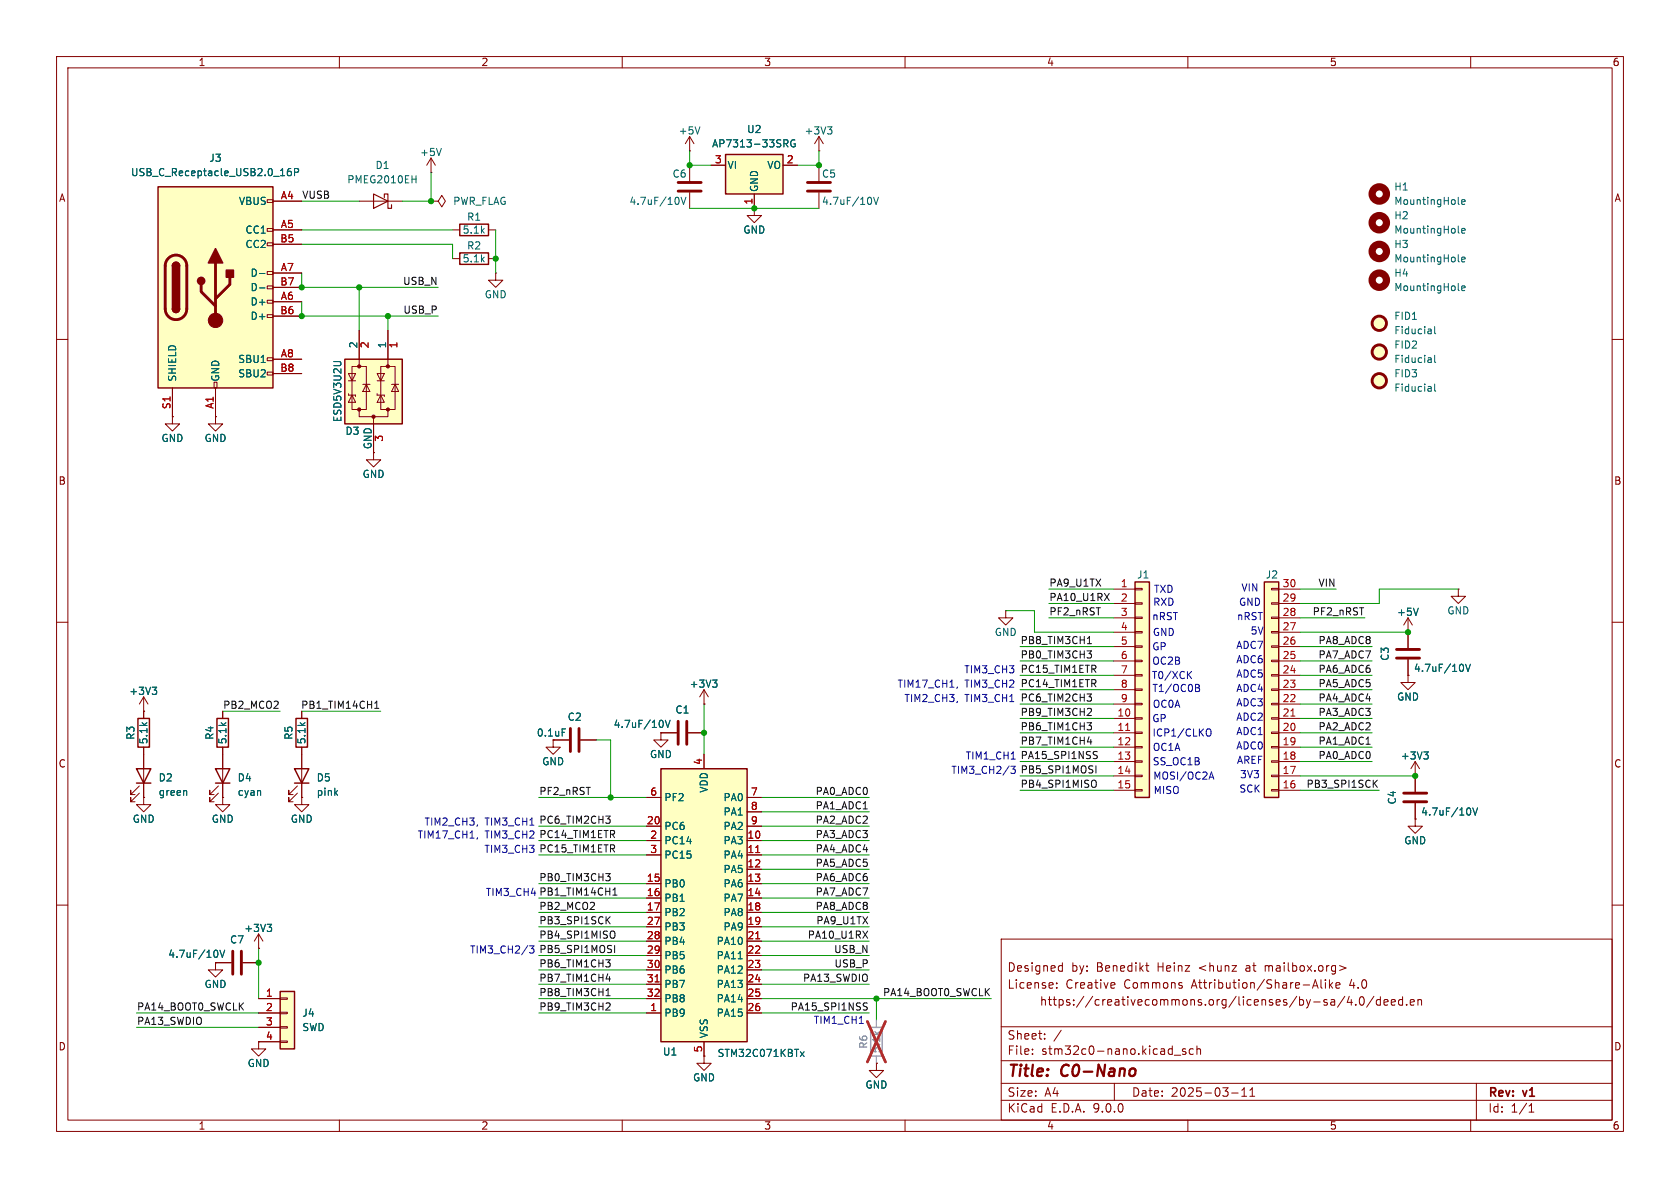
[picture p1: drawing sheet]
<svg xmlns="http://www.w3.org/2000/svg" width="297mm" height="210mm" viewBox="0 0 297 210" stroke-linecap="round" stroke-linejoin="round" font-family="sans-serif">
<g fill="none" stroke="#840000" stroke-width=".18">
<path d="M10 10h277v190h-277zM12 12h273v186h-273zM60 10v2M110 10v2M160 10v2M210 10v2M260 10v2M63.5 35.6h7.6M76.2 30.5h.1M76.2 35.6h1.3l.6-1.1 .6 1.1-.6 1-.6-1M76.2 35.6h.1M76.2 27.9l-.8 1.3"/>
<path d="M76.2 27.9l.8 1.3M76.2 27.9v2.6M121.9 29.2v2.8M121.9 34v2.8M87.6 48.3v1.2h1.3l-1.3 1.3-1.2-1.3h1.2M87.6 48.3h.1M10 60h2M285 60h2M10 110h2M285 110h2M24.6 138.9l-1.5 1.6v-.8v.8h.8M25.4 125.7h.1"/>
<path d="M25.4 123.2v3.8M25.4 132.1v8.9M25.4 123.2l-.8 1.3M25.4 123.2l.8 1.3M116.8 129.5v1.3h1.3l-1.3 1.3-1.2-1.3h1.2M116.8 129.5h.1M116.8 129.5h2.8M121.7 129.5h2.8M124.5 124.5h.1M124.5 121.9l-.8 1.3M124.5 121.9l.7 1.3M124.5 121.9v2.6"/>
<path d="M24.6 140.2l-1.5 1.5v-.7v.7h.8M25.4 141v1.2h1.3l-1.3 1.3-1.3-1.3h1.3M25.4 141h.1M10 160h2M38.1 170.2v1.3h1.3l-1.3 1.2-1.3-1.2h1.3M38.1 170.2h.1M38.1 170.2h2.8M42.9 170.2h2.8M45.7 167.6h.1M45.7 165.1l-.7 1.3M45.7 165.1l.8 1.3M45.7 165.1v2.5"/>
<path d="M177 166h108v32h-108zM186.8 174.6v.1M186.8 173.8v.1M187.4 170.7l.4 .1M187.8 170.2v1.5M187.8 171.6l-.4 .1M196.6 173.7l.4 .1 .1 .3-.7 .1M197 174.6l-.4 .1M202.5 170.7h.6M202.7 170.2v1.3l.4 .2M208.8 174.2l.2 .2-.2 .3M208.8 173.7l.2 .1"/>
<path d="M232 174.7l.5-1.5 .5 1.5M232.2 174.3h.7M233.5 173.2v1.3l.2 .2M234.3 173.2v.1M234.3 173.7v1M235 173.2v1.5M235.2 174.1l.4 .6M235.6 173.7l-.6 .6M236.2 174.2l.7-.1-.1-.3-.4-.1-.2 .2v.7h.6M236.8 170.7l1.2 .4-1.2 .5M237.7 176.1l-1.2 2M238.5 176.1l-.3 1.1h.9"/>
<path d="M238.9 176.7v1M239.7 177.6v.1M240.5 176.3l.2-.1a.81 .81 0 0 1 .6 .6 .81 .81 0 0 1-.3 .8l-.2 .1a.81 .81 0 0 1-.3-1.4zM242.9 176.1l-1.3 2M244 176.8l-.4-.1-.3 .3v.4l.2 .2h.5M244 176.2v1.5M244.7 177.2l.7-.1-.1-.3-.4-.1-.2 .2v.7h.6M246 177.2l.7-.1-.1-.3-.4-.1-.2 .2v.7h.6M248 176.8l-.5-.1-.3 .3v.4l.2 .2h.6M248 176.2v1.5M248.7 177.6v.1M249.3 177.2l.7-.1v-.3l-.5-.1-.2 .2 .1 .7h.6"/>
<path d="M250.7 176.8l.2-.1 .3 .1 .1 .9M250.7 176.7v1M285 160h2M60 198v2M110 198v2M160 198v2M177 194.5h108M177 191.5h108M177 187.5h108M177 181.5h108M182.5 186.3v.1M182.5 185.5v.1"/>
<path d="M184.7 183.6v.1M184.7 182.8v.1M187.6 182.1l-1.3 2M197 191.5v3M207.6 186.5h1.1M209.6 185.5l-.4-.1-.2 .2 .1 .2 .5 .2v.3h-.6M210 198v2M211 185.5l-.5-.1-.3 .3v.4l.2 .2h.6M211.6 185.5l.2-.1 .4 .1v.9M211.6 184.9v1.5M217.7 193.2h1.2M219.5 193.8h.9"/>
<path d="M219.5 192.7l.5-.4v1.5M221 193.8h.8M221 192.7l.4-.4v1.5M260 198v2M261 191.5v6.5M270.3 196.6h.9M270.3 195.5l.4-.4v1.5"/>
</g>
<path d="M200.1 188.9h.3l.3 .2v.7a.62 .62 0 0 1-.7 .4" fill="none" stroke="#840000" stroke-width=".4"/>
<g fill="none" stroke="#006464" stroke-width=".18">
<path d="M72.8 31.7h.8M73.6 31.1v1.2M78 26.2l-.4 1.3M119.9 34.9l.2 .5-.2 .7M120.4 34.9l.4 1.2 .5-1.2M26.9 121.5h.8l-.4 .5M27.5 122l.2 .2v.3l-.2 .3M32.9 139.8l.1 .8M117.1 127.4l.2 .4-.2 .7M117.6 127.3l.4 1.3 .5-1.3M126 120.2h.8l-.5 .5M126.5 120.7l.3 .2v.3l-.3 .3"/>
<path d="M38.3 168l.2 .4-.2 .8M38.9 168l.4 1.2 .4-1.2M47.2 163.4h.8l-.4 .5M47.8 163.9l.2 .2v.3l-.2 .3"/>
</g>
<path d="M24.1 135.9h2.6l-1.3 2.5zM24.1 138.4h2.6M24.4 127h2v5.1h-2z" fill="none" stroke="#840000" stroke-width=".25"/>
<path d="M66 34.3l2.6 1.3-2.6 1.2zM67.9 34.9v-.6h.7v2.5h.6v-.6" fill="none" stroke="#840000" stroke-width=".2"/>
<path d="M119.9 33.8h4.1M119.9 32.3h4.1M119.9 127.5v4.1M121.4 127.5v4.1M41.1 168.1v4.1M42.7 168.1v4.1" fill="none" stroke="#840000" stroke-width=".51"/>
<path d="M200.7 102.9h2.5v38.1h-2.5z" fill="#ffffc2"/>
<path d="M81.3 44.7h5.1v2h-5.1zM200.7 102.9h2.5v38.1h-2.5z" fill="none" stroke="#840000" stroke-width=".25"/>
<g fill="none" stroke="#840000" stroke-width=".18">
<path d="M133.3 36.8v1.3h1.3l-1.3 1.3-1.2-1.3h1.2M133.3 36.8h.1M80 45.7h1.3M86.4 45.7h1.2M196.8 104.1h3.9M196.8 106.7h3.9M196.8 109.2h3.9M196.8 111.8h3.9M196.8 114.3h3.9M196.8 116.8h3.9M196.8 119.4h3.9M200.7 104h1.2v.3h-1.2z"/>
<path d="M200.7 106.6h1.2v.2h-1.2zM200.7 109.1h1.2v.2h-1.2zM200.7 111.6h1.2v.3h-1.2zM200.7 114.2h1.2v.2h-1.2zM200.7 116.7h1.2v.3h-1.2zM200.7 119.3h1.2v.2h-1.2zM97.8 130.8h2.8M102.6 130.8h2.8M196.8 121.9h3.9M196.8 124.5h3.9M196.8 127h3.9M196.8 129.5h3.9"/>
<path d="M196.8 132.1h3.9M196.8 134.6h3.9M196.8 137.2h3.9M196.8 139.7h3.9M200.7 121.8h1.2v.2h-1.2zM200.7 124.3h1.2v.3h-1.2zM200.7 126.9h1.2v.2h-1.2zM200.7 129.4h1.2v.3h-1.2zM200.7 132h1.2v.2h-1.2zM200.7 134.5h1.2v.2h-1.2zM200.7 137h1.2v.3h-1.2zM200.7 139.6h1.2v.2h-1.2z"/>
</g>
<path d="M199 129.1h.7" fill="none" stroke="#a90000" stroke-width=".18"/>
<path d="M100.8 128.8v4M102.4 128.8v4" fill="none" stroke="#840000" stroke-width=".51"/>
<path d="M99.4 128.8h.6" fill="none" stroke="#006464" stroke-width=".18"/>
<path d="M61 63.5h10.1v11.4h-10.1z" fill="#ffffc2"/>
<path d="M61 63.5h10.1v11.4h-10.1zM52.1 135.9h2.5l-1.3 2.5zM52.1 138.4h2.5" fill="none" stroke="#840000" stroke-width=".25"/>
<g fill="none" stroke="#840000" stroke-width=".18">
<path d="M63.5 58.4v6.4M68.6 58.4v6.4M61.6 66h1.3l-.7 1.3zM61.6 69.6v.3h1.3v.2M61.6 67.3h1.3M62.2 64.8h2.6v7.6h-2.6zM62.2 69.9l.7 1.2h-1.3zM63.5 72.4v1.3h5.1v-1.3M64.1 67.9h1.3M64.8 67.9l.6 1.3h-1.3zM66 73.7v7.6h1.3l-1.3 1.3-1.2-1.3h1.2M66.7 66h1.2l-.6 1.3z"/>
<path d="M66.7 69.6v.3h1.2v.2M66.7 67.3h1.2M67.3 64.8h2.5v7.6h-2.5zM67.3 69.9l.6 1.2h-1.2zM69.2 67.9h1.3M69.8 67.9l.7 1.3h-1.3zM177.8 108v1.2h1.3l-1.3 1.3-1.3-1.3h1.3M177.8 108h.1M52.6 138.9l-1.5 1.6v-.8v.8h.7M53.3 133.4v7.6M52.6 140.2l-1.5 1.5v-.7v.7h.7M53.3 141v1.2h1.3l-1.3 1.3-1.2-1.3h1.2"/>
<path d="M53.3 141h.1"/>
</g>
<g fill="#840000" stroke="#840000" stroke-width=".18">
<circle cx="68.6" cy="64.8" r=".28"/>
<circle cx="68.6" cy="72.4" r=".28"/>
<circle cx="66" cy="73.7" r=".28"/>
<circle cx="63.5" cy="64.8" r=".28"/>
<circle cx="63.5" cy="72.4" r=".28"/>
</g>
<path d="M59 63.9l1.1 .1" fill="none" stroke="#006464" stroke-width=".18"/>
<path d="M49.5 175.3h2.6v10.1h-2.6z" fill="#ffffc2"/>
<path d="M49.5 175.3h2.6v10.1h-2.6z" fill="none" stroke="#840000" stroke-width=".25"/>
<path d="M45.7 176.5h3.8M45.7 179.1h3.8M49.5 176.4h1.3v.3h-1.3zM49.5 178.9h1.3v.3h-1.3zM45.7 184.2v1.2h1.3l-1.3 1.3-1.3-1.3h1.3M45.7 184.2h.1M45.7 181.6h3.8M45.7 184.2h3.8M49.5 181.5h1.3v.2h-1.3zM49.5 184h1.3v.3h-1.3z" fill="none" stroke="#840000" stroke-width=".18"/>
<path d="M128.3 27.3h10.1v7h-10.1z" fill="#ffffc2"/>
<path d="M81.3 39.6h5.1v2.1h-5.1zM128.3 27.3h10.1v7h-10.1zM38.1 135.9h2.5l-1.2 2.5zM38.1 138.4h2.5M38.4 127h2v5.1h-2zM52.3 127h2.1v5.1h-2.1z" fill="none" stroke="#840000" stroke-width=".25"/>
<g fill="none" stroke="#840000" stroke-width=".18">
<path d="M121.9 26.7h.1M121.9 24.1l-.7 1.3M121.9 24.1l.8 1.3M121.9 24.1v2.6M125.7 29.2h2.6M133.3 34.3v2.5M138.4 29.2h2.6M144.8 26.7h.1M144.8 24.1l-.8 1.3M144.8 24.1l.7 1.3M144.8 24.1v2.6M144.8 29.2v2.8"/>
<path d="M144.8 34v2.8M80 40.6h1.3M86.4 40.6h1.2M38.6 138.9l-1.5 1.6v-.8v.8h.7M39.4 125.7v1.3M39.4 132.1v8.9M53.3 125.7v1.3M53.3 132.1v1.3M250.2 137.2v2.8M38.6 140.2l-1.5 1.5v-.7v.7h.7M39.4 141v1.2h1.2l-1.2 1.3-1.3-1.3h1.3M39.4 141h.1"/>
<path d="M250.2 142v2.8"/>
</g>
<path d="M123.7 22.4l-.4 1.3M138.6 24.7h.5l.2 .3-.1 .3-.6 .1M138.9 25.4l.4 .6M140.5 24.8a.59 .59 0 0 0-.7 .5 .59 .59 0 0 0 .7 .6l.1-.5h-.3M146.3 22.4h.8l-.4 .5M146.8 22.9l.3 .2v.4l-.3 .2M153.9 34.9l.2 .5-.2 .7M154.5 34.9l.4 1.2 .4-1.2M259.8 142.9l.2 .4-.2 .7M260.4 142.8l.4 1.3 .4-1.3" fill="none" stroke="#006464" stroke-width=".18"/>
<path d="M142.7 33.8h4.1M142.7 32.3h4.1M248.2 141.7h4M248.2 140.2h4" fill="none" stroke="#840000" stroke-width=".51"/>
<path d="M116.8 135.9h15.3v48.3h-15.3z" fill="#ffffc2"/>
<path d="M116.8 135.9h15.3v48.3h-15.3z" fill="none" stroke="#840000" stroke-width=".25"/>
<g fill="none" stroke="#840000" stroke-width=".18">
<path d="M124.5 133.4v2.5M114.3 141h2.5M114.3 146.1h2.5M114.3 148.6h2.5M114.3 151.1h2.5M114.3 156.2h2.5M114.3 158.8h2.5M132.1 141h2.5M132.1 146.1h2.5M132.1 148.6h2.5M132.1 151.1h2.5M132.1 156.2h2.5"/>
<path d="M132.1 158.8h2.5M132.1 143.5h2.5M132.1 153.7h2.5M114.3 161.3h2.5M114.3 163.8h2.5M114.3 166.4h2.5M114.3 168.9h2.5M114.3 171.5h2.5M114.3 174h2.5M114.3 176.5h2.5M114.3 179.1h2.5M132.1 161.3h2.5"/>
<path d="M132.1 163.8h2.5M132.1 166.4h2.5M132.1 168.9h2.5M132.1 171.5h2.5M132.1 174h2.5M132.1 176.5h2.5M132.1 179.1h2.5M124.5 186.7v1.3h1.2l-1.2 1.2-1.3-1.2h1.3M124.5 186.7h.1M124.5 184.2v2.5M154.9 188v1.2h1.3l-1.3 1.3-1.2-1.3h1.2M154.9 188h.1"/>
</g>
<path d="M133.6 150.7h.7M115.8 173.6h.7M133.6 166h.7" fill="none" stroke="#a90000" stroke-width=".18"/>
<path d="M257.8 36l.2 .1M258.4 35.7l.6-.1-.1-.2-.3-.1-.2 .2 .1 .6h.4M257.8 51.2l.2 .2M258.4 51l.6-.2-.1-.2-.3-.1-.2 .2 .1 .6h.4M130.5 169.5h.7M141.5 185.9l.7 .9M142.2 185.9l-.7 .9" fill="none" stroke="#006464" stroke-width=".18"/>
<path d="M153.9 181.6h2.1v5.1h-2.1z" fill="none" stroke="#a1a1a1" stroke-width=".25"/>
<path d="M154.9 180.3v1.3M154.9 186.7v1.3" fill="none" stroke="#a1a1a1" stroke-width=".18"/>
<path d="M153.3 180.6l3.2 7.1M156.5 180.6l-3.2 7.1" fill="none" stroke="#e12e31" stroke-width=".46"/>
<g fill="none" stroke="#840000" stroke-width="1.3">
<circle cx="243.8" cy="34.3" r="1.27"/>
<circle cx="243.8" cy="49.5" r="1.27"/>
</g>
<path d="M223.5 102.9h2.6v38.1h-2.6z" fill="#ffffc2"/>
<path d="M223.5 102.9h2.6v38.1h-2.6z" fill="none" stroke="#840000" stroke-width=".25"/>
<g fill="none" stroke="#840000" stroke-width=".18">
<path d="M38.1 73.7v1.2h1.3l-1.3 1.3-1.3-1.3h1.3M38.1 73.7h.1M224.8 119.3h1.3v.2h-1.3zM224.8 116.7h1.3v.3h-1.3zM224.8 114.2h1.3v.2h-1.3zM224.8 111.6h1.3v.3h-1.3zM224.8 109.1h1.3v.2h-1.3zM224.8 106.6h1.3v.2h-1.3zM224.8 104h1.3v.3h-1.3zM226.1 119.4h3.8M226.1 116.8h3.8M226.1 114.3h3.8"/>
<path d="M226.1 111.8h3.8M226.1 109.2h3.8M226.1 106.7h3.8M226.1 104.1h3.8M224.8 139.6h1.3v.2h-1.3zM224.8 137h1.3v.3h-1.3zM224.8 134.5h1.3v.2h-1.3zM224.8 132h1.3v.2h-1.3zM224.8 129.4h1.3v.3h-1.3zM224.8 126.9h1.3v.2h-1.3zM224.8 124.3h1.3v.3h-1.3zM224.8 121.8h1.3v.2h-1.3z"/>
<path d="M226.1 139.7h3.8M226.1 137.2h3.8M226.1 134.6h3.8M226.1 132.1h3.8M226.1 129.5h3.8M226.1 127h3.8M226.1 124.5h3.8M226.1 121.9h3.8"/>
</g>
<path d="M228.2 126.6h.7" fill="none" stroke="#a90000" stroke-width=".18"/>
<g fill="#ffffc2" stroke="#ffffc2" stroke-width=".18">
<circle cx="243.8" cy="62.2" r="1.27"/>
<circle cx="243.8" cy="57.1" r="1.27"/>
<circle cx="243.8" cy="67.3" r="1.27"/>
</g>
<g fill="none" stroke="#840000" stroke-width=".51">
<circle cx="243.8" cy="57.1" r="1.27"/>
<circle cx="243.8" cy="62.2" r="1.27"/>
<circle cx="243.8" cy="67.3" r="1.27"/>
</g>
<g fill="none" stroke="#006464" stroke-width=".18">
<path d="M253 58.2v.8M253 58.9l-.1 .1M253 58.5h-.1M253.6 57.7v1.1l.2 .2M257.8 41l.2 .2M257.8 46.1l.2 .2M258.4 40.8l.6-.1-.1-.3h-.3l-.2 .2 .1 .6h.4M258.4 45.9l.6-.1-.1-.3h-.3l-.2 .1 .1 .6h.4M253 63.3v.8M253 68.4v.8M253 64l-.1 .1M253 63.5l-.1 .1"/>
<path d="M253 69.1l-.1 .1M253 68.6l-.1 .1M253.6 62.8v1.1l.2 .2M253.6 67.9v1.1l.2 .2"/>
</g>
<g fill="none" stroke="#840000" stroke-width="1.3">
<circle cx="243.8" cy="39.4" r="1.27"/>
<circle cx="243.8" cy="44.4" r="1.27"/>
</g>
<path d="M27.9 33h20.4v35.6h-20.4z" fill="#ffffc2"/>
<g fill="none" stroke="#840000" stroke-width=".18">
<path d="M47.2 35.3h1.1v.5h-1.1zM48.3 35.6h5M125.7 29.2h2.6M133.3 36.8h.1M133.3 34.3v2.5M138.4 29.2h2.6M47.2 40.4h1.1v.5h-1.1zM47.2 42.9h1.1v.5h-1.1zM47.2 48h1.1v.5h-1.1zM47.2 50.5h1.1v.6h-1.1zM47.2 53.1h1.1v.5h-1.1zM47.2 55.6h1.1v.5h-1.1z"/>
<path d="M48.3 40.6h5M48.3 43.2h5M48.3 48.3h5M48.3 50.8h5M48.3 53.3h5M48.3 55.9h5M63.5 58.4v5.1M68.6 58.4v5.1M30.5 73.7v1.2h1.2l-1.2 1.3-1.3-1.3h1.3M30.5 73.7h.1M30.5 68.6v5.1M37.8 67.6h.6v1h-.6z"/>
<path d="M38.1 73.7h.1M38.1 68.6v5.1M47.2 63.2h1.1v.6h-1.1zM47.2 65.8h1.1v.5h-1.1zM48.3 63.5h5M48.3 66h5M66 74.9v5.1M248.9 119.4v1.3h1.3l-1.3 1.2-1.3-1.2h1.3M248.9 119.4h.1M248.9 111.8h.1M248.9 109.2l-.7 1.3M248.9 109.2l.8 1.3"/>
<path d="M248.9 109.2v5.4M248.9 116.6v2.8M257.8 104.1v1.3h1.3l-1.3 1.3-1.3-1.3h1.3M257.8 104.1h.1M25.4 125.7h.1M25.4 125.7v1.3M25.4 132.1v3.8M25.4 138.4v2.6M39.4 125.7v1.3M39.4 132.1v3.8M39.4 138.4v2.6M53.3 125.7v1.3"/>
<path d="M53.3 132.1v3.8M53.3 138.4v2.6M100.6 130.8h-2.8v1.3h1.3l-1.3 1.3-1.3-1.3h1.3M102.6 130.8h2.8M116.8 129.5h.1M116.8 129.5h2.8M121.7 129.5h2.8M124.5 124.5h.1M124.5 133.4v2.5M250.2 137.2h.1M250.2 134.6l-.8 1.3M250.2 134.6l.8 1.3"/>
<path d="M250.2 134.6v5.4M25.4 141h.1M39.4 141h.1M53.3 141h.1M114.3 141h2.5M114.3 146.1h2.5M114.3 148.6h2.5M114.3 151.1h2.5M114.3 156.2h2.5M114.3 158.8h2.5M132.1 141h2.5M132.1 146.1h2.5"/>
<path d="M132.1 148.6h2.5M132.1 151.1h2.5M132.1 156.2h2.5M132.1 158.8h2.5M132.1 143.5h2.5M132.1 153.7h2.5M250.2 144.8v1.3h1.3l-1.3 1.2-1.3-1.2h1.3M250.2 144.8h.1M250.2 142v2.8M38.1 170.2h.1M38.1 170.2h2.8M42.9 170.2h2.8"/>
<path d="M45.7 167.6h.1M45.7 176.5h3.8M45.7 179.1h3.8M114.3 161.3h2.5M114.3 163.8h2.5M114.3 166.4h2.5M114.3 168.9h2.5M114.3 171.5h2.5M114.3 174h2.5M114.3 176.5h2.5M114.3 179.1h2.5M132.1 161.3h2.5"/>
<path d="M132.1 163.8h2.5M132.1 166.4h2.5M132.1 168.9h2.5M132.1 171.5h2.5M132.1 174h2.5M132.1 176.5h2.5M132.1 179.1h2.5M45.7 184.2h.1M45.7 181.6h3.8M45.7 184.2h3.8M124.5 186.7h.1M124.5 184.2v2.5"/>
<path d="M154.9 188h.1"/>
</g>
<path d="M27.9 33h20.4v35.6h-20.4zM30.5 47a.64 .64 0 0 1 .6-.6 .64 .64 0 0 1 .6 .6M30.5 54.6a.64 .64 0 0 0 .6 .6 .64 .64 0 0 0 .6-.6" fill="none" stroke="#840000" stroke-width=".25"/>
<path d="M29.8 45.7a1.9 1.9 0 0 1 2-.5 1.9 1.9 0 0 1 1.2 1.8v7.6a1.91 1.91 0 0 1-1.9 1.9 1.91 1.91 0 0 1-1.9-1.9v-7.8l.2-.6zM35.6 50.3v1.3l2.5 2.5M38.1 46.5v10.1M40.6 49v1.3l-2.5 2.5M246.9 116.3h4.1M246.9 114.8h4.1" fill="none" stroke="#840000" stroke-width=".51"/>
<g fill="#840000" stroke="#840000" stroke-width=".25">
<path d="M30.5 47h1.2v7.6h-1.2z"/>
<path d="M30.7 46.5a.64 .64 0 0 1 .7-.1 .64 .64 0 0 1 .3 .6h-1.2z"/>
<path d="M30.5 54.6h1.2a.64 .64 0 0 1-.6 .6 .64 .64 0 0 1-.6-.6z"/>
<path d="M38.1 43.9l1.3 2.6h-2.6z"/>
<path d="M40 47.8h1.3v1.2h-1.3z"/>
<circle cx="35.6" cy="49.7" r=".63"/>
</g>
<circle cx="38.1" cy="56.6" r="1.27" fill="#840000" stroke="#840000" stroke-width=".18"/>
<g fill="none" stroke="#006464" stroke-width=".18">
<path d="M51.4 29.8l-.4 .1a.86 .86 0 0 0 0 1.2l.5-.2v-.4l-.2-.2h-.4l-.1 .2M52.1 30.5l.6-.1 .1-.2-.1-.3-.6-.1v1.3M138.6 24.7h.5l.2 .3-.1 .3-.6 .1M138.9 25.4l.4 .6M140.5 24.8a.59 .59 0 0 0-.7 .5 .59 .59 0 0 0 .7 .6l.1-.5h-.3M45.9 48.4h.9M45.9 50.9h.9M59 63.9l1.1 .1M250.7 107.5l-.4 1.3M258.6 117.5l.1 .4-.1 .7M259.1 117.4l.4 1.3 .4-1.3M26.9 121.5h.8l-.4 .5"/>
<path d="M27.5 122l.2 .2v.3l-.2 .3M32.9 139.8l.1 .8M99.4 128.8h.6M117.1 127.4l.2 .4-.2 .7M117.6 127.3l.4 1.3 .5-1.3M126 120.2h.8l-.5 .5M126.5 120.7l.3 .2v.3l-.3 .3M251.7 132.9h.8l-.4 .5M252.2 133.4l.3 .2v.3l-.3 .3M259.8 142.9l.2 .4-.2 .7M260.4 142.8l.4 1.3 .4-1.3M38.3 168l.2 .4-.2 .8"/>
<path d="M38.9 168l.4 1.2 .4-1.2M47.2 163.4h.8l-.4 .5M47.8 163.9l.2 .2v.3l-.2 .3M130.5 169.5h.7M141.5 185.9l.7 .9M142.2 185.9l-.7 .9"/>
</g>
<g fill="none" stroke="#0f0f0f" stroke-width=".18">
<path d="M192.2 115.1h.8l-.5 .4M192.2 113.8h.8M192.5 112.7l.1-.2v1.3M192.7 115.5l.3 .3v.3l-.3 .2M195.3 104.9l.8 1.3M196.1 104.9l-.8 1.3M66.2 125.2h.8M66.2 124.3l.4-.4v1.3M192.2 122.7h.8l-.5 .5M192.2 127.8h.8l-.5 .4M192.2 131.1h.8M192.7 125.2l.3 .3-.1 .3-.7 .7h.8"/>
<path d="M192.7 128.2l.3 .3v.3l-.3 .2M192.8 123.2l.2 .2-.2 .5M192.8 130.7v.9M193.5 137.9l.1 .1a.81 .81 0 0 1-.1 1.2M193.5 133.4l.4 .2 .1 .3-.3 .2h-.3M193.5 132.8l.5 .1M193.7 135.4v1.2M243 138.5l.5 .7M243.5 137.9l-.7 .7M107.1 154.4h.8l-.5 .5M107.1 144.3h.8l-.5 .5M107.6 154.9l.3 .3v.3l-.3 .2"/>
<path d="M107.7 144.8l.2 .2-.2 .5M108.4 157.3l.3-.3v1.2M108.4 158.2h.7M107.1 169.7h.8l-.5 .5M107.1 173.1h.8M107.1 176h.8M107.3 162.6l.6 .7M107.4 174.9l.1-.2v1.3M107.6 170.2l.3 .2v.3l-.3 .2M107.6 177.3l.3 .2-.1 .3-.7 .8h.8M107.7 172.6v.9M107.9 162l-.8 .8"/>
<path d="M108.4 164.6h.1a.81 .81 0 0 1-.1 1.3M108.7 167.1v1.3M152.5 164.6l.9 1.3M152.8 177.9l.4 .1 .1 .3-.2 .3h-.3M152.8 177.3h.5M153.4 164.6l-.9 1.3"/>
</g>
<g fill="none" stroke="#009600" stroke-width=".18">
<path d="M53.3 35.6h10.2M76.2 30.5v5.1h-5.1M121.9 26.7v2.5h3.8M121.9 36.8h22.9M144.8 26.7v2.5h-3.8M53.3 48.3v2.5h24.2M53.3 53.3v2.6h24.2M53.3 40.6h26.7M53.3 43.2h26.7v2.5M63.5 50.8v7.6M68.6 55.9v2.5M87.6 40.6v7.7"/>
<path d="M177.8 108h5.1v3.8h13.9M180.3 116.8h16.5M180.3 114.3h16.5M180.3 119.4h16.5M185.4 104.1h11.4M185.4 109.2h11.4M185.4 106.7h11.4M229.9 116.8h12.7M229.9 114.3h12.7M229.9 104.1h6.3M229.9 109.2h11.4M229.9 111.8h19"/>
<path d="M229.9 119.4h12.7M257.8 104.1h-14v2.6h-13.9M39.4 125.7h10.1M53.3 125.7h14M105.4 130.8h2.5v10.2M124.5 124.5v8.9M180.3 137.2h16.5M180.3 134.6h16.5M180.3 139.7h16.5M180.3 127h16.5M180.3 124.5h16.5M180.3 121.9h16.5"/>
<path d="M180.3 132.1h16.5M180.3 129.5h16.5M229.9 137.2h20.3M229.9 134.6h12.7M229.9 139.7h13.9M229.9 127h12.7M229.9 124.5h12.7M229.9 121.9h12.7M229.9 132.1h12.7M229.9 129.5h12.7M95.2 141h19.1M95.2 158.8h19.1"/>
<path d="M95.2 148.6h19.1M95.2 146.1h19.1M95.2 151.1h19.1M95.2 156.2h19.1M134.6 141h19.1M134.6 158.8h19.1M134.6 148.6h19.1M134.6 146.1h19.1M134.6 151.1h19.1M134.6 156.2h19.1M134.6 153.7h19.1M134.6 143.5h19.1"/>
<path d="M24.1 179.1h21.6M45.7 167.6v8.9M95.2 168.9h19.1M95.2 171.5h19.1M95.2 176.5h19.1M95.2 179.1h19.1M95.2 174h19.1M95.2 166.4h19.1M95.2 161.3h19.1M95.2 163.8h19.1M134.6 168.9h19.1M134.6 171.5h19.1"/>
<path d="M134.6 176.5h40.7M134.6 179.1h19.1M134.6 174h19.1M134.6 166.4h19.1M134.6 161.3h19.1M134.6 163.8h19.1M154.9 176.5v3.8M24.1 181.6h21.6"/>
</g>
<g fill="none" stroke="#0000c2" stroke-width=".18">
<path d="M210.1 119.2l.6 .8M210.7 118.7l-.8 .7M169.3 121.4l-.2 .3M178.7 135.5h.8l-.4 .4 .3 .2v.5l-.2 .1-.5-.1M211.4 121l.6 .1v.2l-.2 .3M211.4 121.6h.4M211.8 121.6l.3 .2-.1 .3-.6 .1M213.4 128.9h.1a.43 .43 0 0 1 .6 .4v.4a.42 .42 0 0 1-.2 .4 .42 .42 0 0 1-.5 0M213.9 137.4h.6M214.2 136.5l.4 1.2M84.4 148.1l-.1 .2M93.6 167.2h.8l-.4 .5 .3 .1v.6l-.1 .1-.6-.1"/>
<path d="M151.9 180.9h.7"/>
</g>
<path d="M133.6 150.7h.7M115.8 173.6h.7M133.6 166h.7" fill="none" stroke="#a90000" stroke-width=".18"/>
<path d="M154.9 180.3v1.3M154.9 186.7v1.3" fill="none" stroke="#a1a1a1" stroke-width=".18"/>
<path d="M153.3 180.6l3.2 7.1M156.5 180.6l-3.2 7.1" fill="none" stroke="#e12e31" stroke-width=".46"/>
<g fill="#009600" stroke="#009600" stroke-width=".18">
<circle cx="121.9" cy="29.2" r=".46"/>
<circle cx="87.6" cy="45.7" r=".46"/>
<circle cx="76.2" cy="35.6" r=".46"/>
<circle cx="124.5" cy="129.5" r=".46"/>
<circle cx="144.8" cy="29.2" r=".46"/>
<circle cx="133.3" cy="36.8" r=".46"/>
<circle cx="53.3" cy="50.8" r=".46"/>
<circle cx="68.6" cy="55.9" r=".46"/>
<circle cx="63.5" cy="50.8" r=".46"/>
<circle cx="53.3" cy="55.9" r=".46"/>
<circle cx="154.9" cy="176.5" r=".46"/>
<circle cx="45.7" cy="170.2" r=".46"/>
<circle cx="250.2" cy="137.2" r=".46"/>
<circle cx="248.9" cy="111.8" r=".46"/>
<circle cx="107.9" cy="141" r=".46"/>
</g>
<g font-size="2.8" fill="#840000">
<text x="178" y="190.9">Title:</text>
<text x="187.7" y="190.9">C0-Nano</text>
</g>
<g font-size="2.1" fill="#840000">
<text x="178" y="172">Designed</text>
<text x="189.4" y="172">by:</text>
<text x="193.9" y="172">Benedikt</text>
<text x="204.8" y="172">Heinz</text>
<text x="212.2" y="172">&lt;hunz</text>
<text x="220.6" y="172">at</text>
<text x="224.2" y="172">mailbox.org&gt;</text>
<text x="178" y="175">License:</text>
<text x="184.5" y="178">https://creativecommons.org/licenses/by-sa/4.0/deed.en</text>
<text x="188.4" y="175">Creative</text>
<text x="198.7" y="175">Commons</text>
<text x="210.8" y="175">Attribution/Share-Alike</text>
<text x="238.8" y="175">4.0</text>
<text x="178" y="184">Sheet:</text>
<text x="178" y="186.7">File:</text>
<text x="184.1" y="186.7">stm32c0-nano.kicad_sch</text>
<text x="178" y="196.9">KiCad</text>
<text x="178" y="194.1">Size:</text>
<text x="184.7" y="194.1">A4</text>
<text x="185.7" y="196.9">E.D.A.</text>
<text x="193.3" y="196.9">9.0.0</text>
<text x="200" y="194.1">Date:</text>
<text x="207" y="194.1">2025-03-11</text>
<text x="263" y="194.3">Rev:</text>
<text x="263" y="196.9">Id:</text>
<text x="267.1" y="196.9">1/1</text>
<text x="269.4" y="194.3">v1</text>
</g>
<g font-size="1.8" fill="#840000">
<text x="35" y="11.9">1</text>
<text x="85" y="11.9">2</text>
<text x="135" y="11.9">3</text>
<text x="185" y="11.9">4</text>
<text x="235" y="11.9">5</text>
<text x="285" y="11.9">6</text>
<text x="10.3" y="35.9">A</text>
<text x="285.3" y="35.9">A</text>
<text x="10.3" y="85.9">B</text>
<text x="285.3" y="85.9">B</text>
<text x="10.3" y="135.9">C</text>
<text x="285.3" y="135.9">C</text>
<text x="10.3" y="185.9">D</text>
<text x="285.3" y="185.9">D</text>
<text x="35" y="199.9">1</text>
<text x="85" y="199.9">2</text>
<text x="135" y="199.9">3</text>
<text x="185" y="199.9">4</text>
<text x="235" y="199.9">5</text>
<text x="285" y="199.9">6</text>
</g>
<g font-size="1.8" fill="#006464">
<text x="119.9" y="24">+5V</text>
<text x="132" y="23.7">U2</text>
<text x="142.1" y="24">+3V3</text>
<text x="36.9" y="28.8">J3</text>
<text x="74.2" y="27.8">+5V</text>
<text x="125.8" y="26.3">AP7313-33SRG</text>
<text x="23.1" y="31.3">USB_C_Receptacle_USB2.0_16P</text>
<text x="61.3" y="32.6">PMEG2010EH</text>
<text x="66.3" y="30.1">D1</text>
<text x="118.8" y="31.6">C6</text>
<text x="128.5" y="30.1">VI</text>
<text x="134.2" y="34" transform="rotate(-90 134.2 34)">GND</text>
<text x="135.6" y="30.1">VO</text>
<text x="145.2" y="31.6">C5</text>
<text x="246.4" y="33.9">H1</text>
<text x="42.1" y="36.4">VBUS</text>
<text x="43.3" y="41.5">CC1</text>
<text x="80" y="36.4">PWR_FLAG</text>
<text x="81.7" y="41.5">5.1k</text>
<text x="82.5" y="39.2">R1</text>
<text x="111.2" y="36.4">4.7uF/10V</text>
<text x="131.3" y="41.5">GND</text>
<text x="145.2" y="36.4">4.7uF/10V</text>
<text x="246.4" y="36.4">MountingHole</text>
<text x="246.4" y="39">H2</text>
<text x="246.4" y="41.5">MountingHole</text>
<text x="43.3" y="44">CC2</text>
<text x="81.7" y="46.6">5.1k</text>
<text x="82.5" y="44.3">R2</text>
<text x="246.4" y="44">H3</text>
<text x="246.4" y="46.6">MountingHole</text>
<text x="44.2" y="49.1">D-</text>
<text x="44.2" y="51.7">D-</text>
<text x="85.6" y="52.9">GND</text>
<text x="246.4" y="49.1">H4</text>
<text x="246.4" y="51.7">MountingHole</text>
<text x="44.2" y="54.2">D+</text>
<text x="44.2" y="56.7">D+</text>
<text x="246.4" y="56.7">FID1</text>
<text x="246.4" y="59.3">Fiducial</text>
<text x="42" y="64.4">SBU1</text>
<text x="68.3" y="61.7" transform="rotate(-90 68.3 61.7)">1</text>
<text x="246.4" y="61.8">FID2</text>
<text x="246.4" y="64.4">Fiducial</text>
<text x="31.3" y="67.6" transform="rotate(-90 31.3 67.6)">SHIELD</text>
<text x="39" y="67.6" transform="rotate(-90 39 67.6)">GND</text>
<text x="42" y="66.9">SBU2</text>
<text x="246.4" y="66.9">FID3</text>
<text x="246.4" y="69.4">Fiducial</text>
<text x="60.6" y="74.7" transform="rotate(-90 60.6 74.7)">ESD5V3U2U</text>
<text x="61" y="77.1">D3</text>
<text x="28.4" y="78.3">GND</text>
<text x="36.1" y="78.3">GND</text>
<text x="65.8" y="79.5" transform="rotate(-90 65.8 79.5)">GND</text>
<text x="64" y="84.7">GND</text>
<text x="200.9" y="102.5">J1</text>
<text x="223.7" y="102.5">J2</text>
<text x="175.8" y="112.6">GND</text>
<text x="246.9" y="109.1">+5V</text>
<text x="255.8" y="108.8">GND</text>
<text x="245.7" y="116.9" transform="rotate(-90 245.7 116.9)">C3</text>
<text x="249.9" y="119">4.7uF/10V</text>
<text x="22.8" y="123">+3V3</text>
<text x="121.8" y="121.8">+3V3</text>
<text x="246.9" y="124.1">GND</text>
<text x="24" y="130.9" transform="rotate(-90 24 130.9)">R3</text>
<text x="26.3" y="131.7" transform="rotate(-90 26.3 131.7)">5.1k</text>
<text x="37.9" y="130.9" transform="rotate(-90 37.9 130.9)">R4</text>
<text x="40.2" y="131.7" transform="rotate(-90 40.2 131.7)">5.1k</text>
<text x="51.9" y="130.9" transform="rotate(-90 51.9 130.9)">R5</text>
<text x="54.2" y="131.7" transform="rotate(-90 54.2 131.7)">5.1k</text>
<text x="94.8" y="130.4">0.1uF</text>
<text x="100.3" y="127.6">C2</text>
<text x="108.4" y="128.9">4.7uF/10V</text>
<text x="119.3" y="126.3">C1</text>
<text x="95.8" y="135.5">GND</text>
<text x="114.8" y="134.2">GND</text>
<text x="247.5" y="134.5">+3V3</text>
<text x="27.9" y="138.3">D2</text>
<text x="27.9" y="140.9">green</text>
<text x="41.9" y="138.3">D4</text>
<text x="41.9" y="140.9">cyan</text>
<text x="55.9" y="138.3">D5</text>
<text x="55.9" y="140.9">pink</text>
<text x="117.3" y="141.8">PF2</text>
<text x="125.3" y="140.2" transform="rotate(-90 125.3 140.2)">VDD</text>
<text x="127.8" y="141.8">PA0</text>
<text x="247" y="142.3" transform="rotate(-90 247 142.3)">C4</text>
<text x="23.4" y="145.6">GND</text>
<text x="37.3" y="145.6">GND</text>
<text x="51.3" y="145.6">GND</text>
<text x="117.3" y="146.9">PC6</text>
<text x="117.3" y="149.5">PC14</text>
<text x="127.8" y="144.4">PA1</text>
<text x="127.8" y="146.9">PA2</text>
<text x="127.8" y="149.5">PA3</text>
<text x="248.2" y="149.5">GND</text>
<text x="251.1" y="144.4">4.7uF/10V</text>
<text x="117.3" y="152">PC15</text>
<text x="127.8" y="152">PA4</text>
<text x="127.8" y="154.5">PA5</text>
<text x="117.3" y="157.1">PB0</text>
<text x="117.3" y="159.6">PB1</text>
<text x="127.8" y="157.1">PA6</text>
<text x="127.8" y="159.6">PA7</text>
<text x="40.6" y="167">C7</text>
<text x="43.1" y="164.9">+3V3</text>
<text x="117.3" y="162.2">PB2</text>
<text x="117.3" y="164.7">PB3</text>
<text x="117.3" y="167.2">PB4</text>
<text x="126.6" y="167.2">PA10</text>
<text x="127.8" y="162.2">PA8</text>
<text x="127.8" y="164.7">PA9</text>
<text x="29.6" y="169.5">4.7uF/10V</text>
<text x="117.3" y="169.8">PB5</text>
<text x="117.3" y="172.3">PB6</text>
<text x="126.6" y="169.8">PA11</text>
<text x="126.6" y="172.3">PA12</text>
<text x="36.1" y="174.9">GND</text>
<text x="53.3" y="179.9">J4</text>
<text x="117.3" y="174.9">PB7</text>
<text x="117.3" y="177.4">PB8</text>
<text x="117.3" y="179.9">PB9</text>
<text x="126.6" y="174.9">PA13</text>
<text x="126.6" y="177.4">PA14</text>
<text x="126.6" y="179.9">PA15</text>
<text x="53.3" y="182.5">SWD</text>
<text x="125.3" y="183.6" transform="rotate(-90 125.3 183.6)">VSS</text>
<text x="43.7" y="188.8">GND</text>
<text x="117.1" y="186.8">U1</text>
<text x="122.4" y="191.4">GND</text>
<text x="126.8" y="187">STM32C071KBTx</text>
<text x="152.9" y="192.6">GND</text>
</g>
<g font-size="1.8" fill="#a90000">
<text x="126.3" y="29">3</text>
<text x="139" y="29">2</text>
<text x="49.5" y="35.3">A4</text>
<text x="49.5" y="40.4">A5</text>
<text x="133.1" y="36.3" transform="rotate(-90 133.1 36.3)">1</text>
<text x="49.5" y="42.9">B5</text>
<text x="49.5" y="50.5">B7</text>
<text x="49.5" y="48">A7</text>
<text x="49.5" y="53.1">A6</text>
<text x="49.5" y="55.6">B6</text>
<text x="49.5" y="65.8">B8</text>
<text x="49.5" y="63.2">A8</text>
<text x="63.2" y="61.7" transform="rotate(-90 63.2 61.7)">2</text>
<text x="65.5" y="61.7" transform="rotate(-90 65.5 61.7)">2</text>
<text x="70.6" y="61.7" transform="rotate(-90 70.6 61.7)">1</text>
<text x="30.2" y="72.4" transform="rotate(-90 30.2 72.4)">S1</text>
<text x="37.8" y="72.4" transform="rotate(-90 37.8 72.4)">A1</text>
<text x="68" y="78.2" transform="rotate(-90 68 78.2)">3</text>
<text x="198" y="103.9">1</text>
<text x="198" y="106.4">2</text>
<text x="226.7" y="106.4">29</text>
<text x="226.7" y="103.9">30</text>
<text x="198" y="109">3</text>
<text x="198" y="111.5">4</text>
<text x="226.7" y="111.5">27</text>
<text x="226.7" y="109">28</text>
<text x="198" y="114">5</text>
<text x="198" y="116.6">6</text>
<text x="198" y="119.1">7</text>
<text x="226.7" y="119.1">24</text>
<text x="226.7" y="116.6">25</text>
<text x="226.7" y="114">26</text>
<text x="198" y="121.7">8</text>
<text x="198" y="124.2">9</text>
<text x="226.7" y="124.2">22</text>
<text x="226.7" y="121.7">23</text>
<text x="197.4" y="126.7">10</text>
<text x="197.4" y="129.3">11</text>
<text x="197.4" y="131.8">12</text>
<text x="226.7" y="131.8">19</text>
<text x="226.7" y="129.3">20</text>
<text x="226.7" y="126.7">21</text>
<text x="124.2" y="135.3" transform="rotate(-90 124.2 135.3)">4</text>
<text x="197.4" y="134.4">13</text>
<text x="197.4" y="136.9">14</text>
<text x="226.7" y="136.9">17</text>
<text x="226.7" y="134.4">18</text>
<text x="114.9" y="140.7">6</text>
<text x="132.6" y="140.7">7</text>
<text x="132.6" y="143.3">8</text>
<text x="197.4" y="139.4">15</text>
<text x="226.7" y="139.4">16</text>
<text x="114.3" y="145.8">20</text>
<text x="114.9" y="148.3">2</text>
<text x="132" y="148.3">10</text>
<text x="132.6" y="145.8">9</text>
<text x="114.3" y="156">15</text>
<text x="114.9" y="150.9">3</text>
<text x="132" y="150.9">11</text>
<text x="132" y="153.4">12</text>
<text x="132" y="156">13</text>
<text x="114.3" y="158.5">16</text>
<text x="114.3" y="161">17</text>
<text x="132" y="158.5">14</text>
<text x="132" y="161">18</text>
<text x="114.3" y="163.6">27</text>
<text x="114.3" y="166.1">28</text>
<text x="132" y="163.6">19</text>
<text x="132" y="166.1">21</text>
<text x="114.3" y="168.7">29</text>
<text x="114.3" y="171.2">30</text>
<text x="114.3" y="173.7">31</text>
<text x="132" y="168.7">22</text>
<text x="132" y="171.2">23</text>
<text x="132" y="173.7">24</text>
<text x="46.9" y="176.3">1</text>
<text x="46.9" y="178.8">2</text>
<text x="114.3" y="176.3">32</text>
<text x="114.9" y="178.8">1</text>
<text x="132" y="176.3">25</text>
<text x="132" y="178.8">26</text>
<text x="46.9" y="181.4">3</text>
<text x="46.9" y="183.9">4</text>
<text x="124.2" y="186.1" transform="rotate(-90 124.2 186.1)">5</text>
</g>
<g font-size="1.8" fill="#0f0f0f">
<text x="53.3" y="35.2">VUSB</text>
<text x="71.2" y="50.5">USB_N</text>
<text x="71.2" y="55.5">USB_P</text>
<text x="185.4" y="106.3">PA10_U1RX</text>
<text x="185.4" y="103.8">PA9_U1TX</text>
<text x="233" y="103.8">VIN</text>
<text x="180.3" y="114">PB8_TIM3CH1</text>
<text x="185.4" y="108.9">PF2_nRST</text>
<text x="232" y="108.9">PF2_nRST</text>
<text x="233" y="114">PA8_ADC8</text>
<text x="180.3" y="119">PC15_TIM1ETR</text>
<text x="180.3" y="116.5">PB0_TIM3CH3</text>
<text x="233" y="119">PA6_ADC6</text>
<text x="233" y="116.5">PA7_ADC7</text>
<text x="39.3" y="125.4">PB2_MCO2</text>
<text x="53.1" y="125.4">PB1_TIM14CH1</text>
<text x="233" y="121.6">PA5_ADC5</text>
<text x="233" y="124.1">PA4_ADC4</text>
<text x="180.3" y="126.7">PB9_TIM3CH2</text>
<text x="180.3" y="129.2">PB6_TIM1CH3</text>
<text x="180.3" y="131.7">PB7_TIM1CH4</text>
<text x="233" y="126.7">PA3_ADC3</text>
<text x="233" y="129.2">PA2_ADC2</text>
<text x="233" y="131.7">PA1_ADC1</text>
<text x="180.3" y="136.8">PB5_SPI1MOSI</text>
<text x="233" y="134.3">PA0_ADC0</text>
<text x="95.2" y="140.6">PF2_nRST</text>
<text x="144.1" y="140.6">PA0_ADC0</text>
<text x="144.1" y="143.2">PA1_ADC1</text>
<text x="180.3" y="139.4">PB4_SPI1MISO</text>
<text x="230.9" y="139.4">PB3_SPI1SCK</text>
<text x="95.2" y="145.7">PC6_TIM2CH3</text>
<text x="144.1" y="148.2">PA3_ADC3</text>
<text x="144.1" y="145.7">PA2_ADC2</text>
<text x="95.2" y="155.9">PB0_TIM3CH3</text>
<text x="144.1" y="153.3">PA5_ADC5</text>
<text x="144.1" y="155.9">PA6_ADC6</text>
<text x="144.1" y="150.8">PA4_ADC4</text>
<text x="95.2" y="160.9">PB2_MCO2</text>
<text x="144.1" y="158.4">PA7_ADC7</text>
<text x="144.1" y="160.9">PA8_ADC8</text>
<text x="95.2" y="166">PB4_SPI1MISO</text>
<text x="95.2" y="163.5">PB3_SPI1SCK</text>
<text x="142.7" y="166">PA10_U1RX</text>
<text x="144.2" y="163.5">PA9_U1TX</text>
<text x="95.2" y="173.6">PB7_TIM1CH4</text>
<text x="95.2" y="171.1">PB6_TIM1CH3</text>
<text x="95.2" y="168.6">PB5_SPI1MOSI</text>
<text x="141.9" y="173.6">PA13_SWDIO</text>
<text x="147.4" y="168.6">USB_N</text>
<text x="147.4" y="171.1">USB_P</text>
<text x="24.1" y="178.7">PA14_BOOT0_SWCLK</text>
<text x="95.2" y="178.7">PB9_TIM3CH2</text>
<text x="95.2" y="176.2">PB8_TIM3CH1</text>
<text x="139.7" y="178.7">PA15_SPI1NSS</text>
<text x="156" y="176.2">PA14_BOOT0_SWCLK</text>
<text x="24.1" y="181.3">PA13_SWDIO</text>
</g>
<g font-size="1.8" fill="#0000c2">
<text x="203.8" y="107.3">RXD</text>
<text x="203.9" y="105">TXD</text>
<text x="218.9" y="107.3">GND</text>
<text x="219.4" y="104.8">VIN</text>
<text x="203.6" y="109.8">nRST</text>
<text x="203.7" y="112.6">GND</text>
<text x="218.6" y="109.8">nRST</text>
<text x="221" y="112.4">5V</text>
<text x="170.4" y="119.2">TIM3_CH3</text>
<text x="203.6" y="115.2">GP</text>
<text x="203.6" y="117.7">OC2B</text>
<text x="218.5" y="117.5">ADC6</text>
<text x="218.5" y="120">ADC5</text>
<text x="218.5" y="114.9">ADC7</text>
<text x="158.6" y="121.8">TIM17_CH1,</text>
<text x="159.8" y="124.3">TIM2_CH3,</text>
<text x="170.6" y="124.3">TIM3_CH1 PC6_TIM2CH3</text>
<text x="170.6" y="121.8">TIM3_CH2 PC14_TIM1ETR</text>
<text x="203.5" y="120.2">T0/XCK</text>
<text x="203.6" y="122.5">T1/OC0B</text>
<text x="203.7" y="125.3">OC0A</text>
<text x="218.5" y="125.1">ADC3</text>
<text x="218.5" y="122.5">ADC4</text>
<text x="203.6" y="127.9">GP</text>
<text x="203.6" y="130.4">ICP1/CLKO</text>
<text x="218.5" y="127.6">ADC2</text>
<text x="218.5" y="130.2">ADC1</text>
<text x="168.1" y="137">TIM3_CH2/3</text>
<text x="170.6" y="134.5">TIM1_CH1 PA15_SPI1NSS</text>
<text x="203.7" y="135.5">SS_OC1B</text>
<text x="203.7" y="132.9">OC1A</text>
<text x="218.5" y="132.7">ADC0</text>
<text x="218.6" y="135.2">AREF</text>
<text x="219.1" y="137.8">3V3</text>
<text x="203.8" y="138">MOSI/OC2A</text>
<text x="203.8" y="140.6">MISO</text>
<text x="219" y="140.3">SCK</text>
<text x="73.7" y="148.4">TIM17_CH1,</text>
<text x="74.9" y="146.2">TIM2_CH3,</text>
<text x="85.7" y="148.4">TIM3_CH2 PC14_TIM1ETR</text>
<text x="85.7" y="146.2">TIM3_CH1</text>
<text x="85.5" y="151">TIM3_CH3 PC15_TIM1ETR</text>
<text x="85.8" y="158.6">TIM3_CH4 PB1_TIM14CH1</text>
<text x="83" y="168.8">TIM3_CH2/3</text>
<text x="143.8" y="181.2">TIM1_CH1</text>
</g>
<g font-size="1.8" fill="#989898">
<text x="153.5" y="185.5" transform="rotate(-90 153.5 185.5)">R6</text>
<text x="155.8" y="186.3" transform="rotate(-90 155.8 186.3)">5.1k</text>
</g>
</svg>
